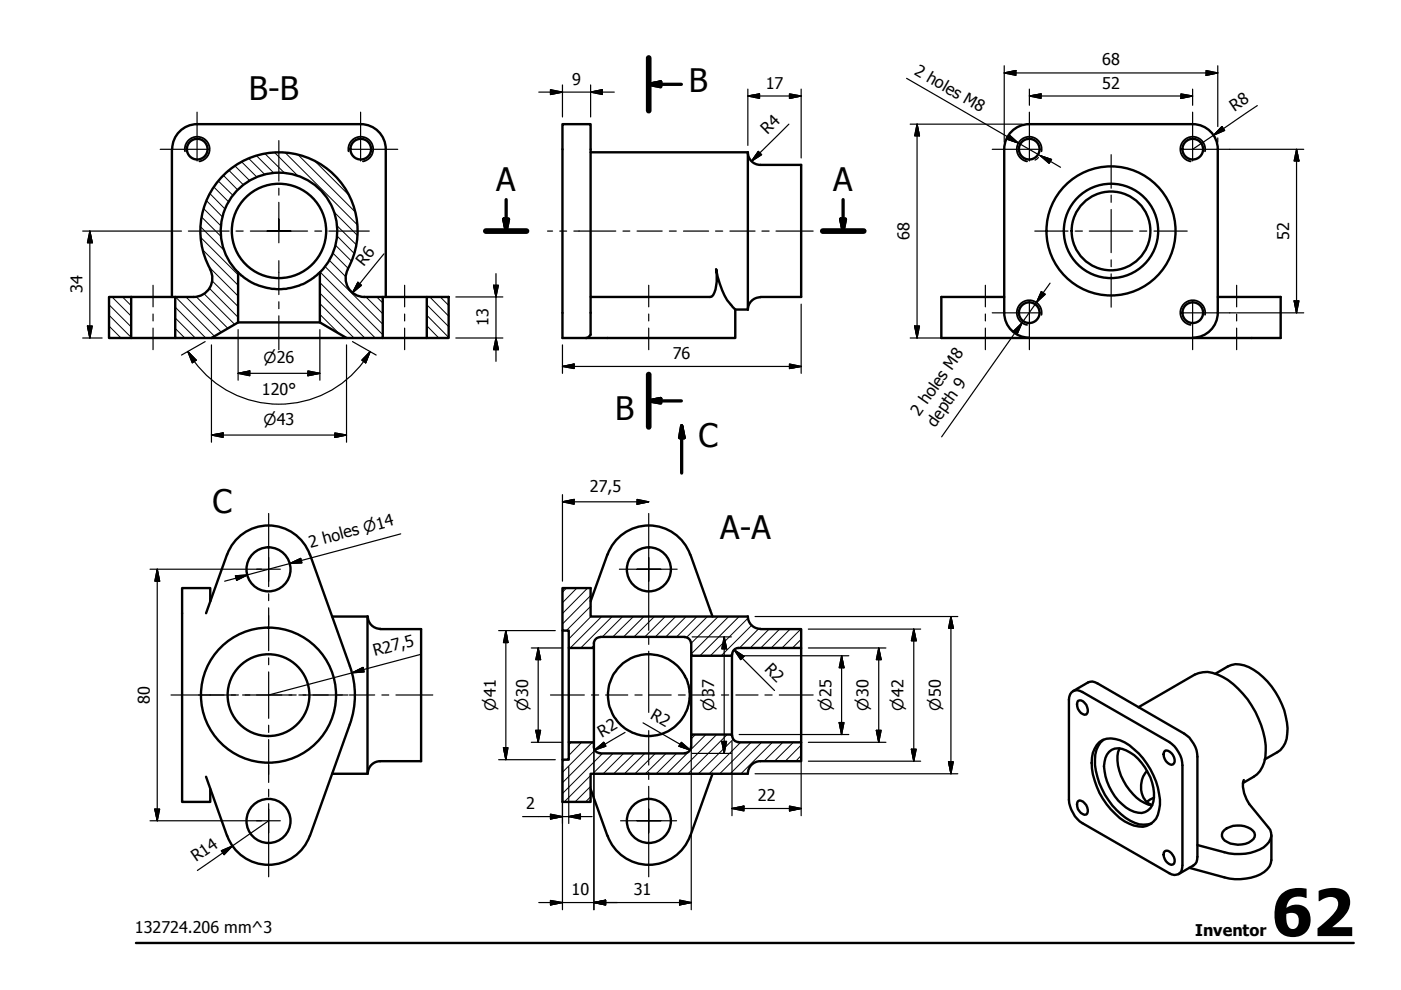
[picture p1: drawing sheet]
<svg xmlns="http://www.w3.org/2000/svg" width="297mm" height="210mm" viewBox="0 0 297 210" stroke-linecap="round" stroke-linejoin="round" font-family="sans-serif">
<!-- layer: Visible (ISO) -->
<g fill="none" stroke="#000" stroke-width=".51">
<path d="M36.4 31.7v31.3M41.8 26.3h34.7M41.8 26.3a5.3 5.3 0 0 0-5.3 5.3M76.5 26.3a5.3 5.3 0 0 1 5.3 5.3v31.4M125.2 32.3h33.4v33.3h-2.7M158.6 32.3a2.64 2.64 0 0 0 2.6 2.7M161.2 35h8.7v28h-8.7M218.2 26.3a5.3 5.3 0 0 0-5.3 5.4v34.6a5.3 5.3 0 0 0 5.3 5.3M218.2 26.3h34.7M252.9 26.3a5.3 5.3 0 0 1 5.3 5.4v34.6a5.3 5.3 0 0 1-5.3 5.3M44.5 57.1a4 4 0 0 1-3.4 5.9M44.6 57a16.7 16.7 0 0 1 14.6-24.7 16.7 16.7 0 0 1 14.5 24.7"/>
<path d="M50.5 57.7a12.4 12.4 0 0 1-.1-17.5 12.4 12.4 0 0 1 17.5 0 12.4 12.4 0 0 1-.1 17.6M73.8 57.1a4 4 0 0 0 3.4 5.9h4v8.7h-7.7l-5.7-3.3v-10.6a12.3 12.3 0 0 1-17.3 0v10.6l-5.7 3.3h-7.7v-8.7h3.9M23.1 63h4.7v8.7h-4.7zM27.8 71.7h9.3M27.8 63h9.3M44.8 71.7h28.7M50.5 68.4h17.3M81.2 71.7h9.3M81.2 63h9.3M90.5 63h4.6v8.7h-4.6zM125.2 63h25.4a1.66 1.66 0 0 0 1.1-1.6l.3-1.7-.2-2.6a16.4 16.4 0 0 0 3.1 7.5l1 1M155.9 65.6v6.1h-36.6v-45.4h5.9v44.7l-.6 .6-.3 .1"/>
<path d="M161.2 63a2.64 2.64 0 0 0-2.6 2.7M212.9 63h-13.3v8.7h71.9v-8.7h-13.3M48.1 117.6l-4.4 12.4M48.2 117.6a9.3 9.3 0 0 1 8.7-6.2 9.3 9.3 0 0 1 8.8 6.2M65.7 117.6l8.5 23.6a18.3 18.3 0 0 1 0 12.4l-8.5 23.6M137.6 116a4.7 4.7 0 0 0-4.2 6.8 4.7 4.7 0 0 0 7.9 .7 4.7 4.7 0 0 0-2.9-7.4l-.8-.1M44.6 127.5v-2.8h-6v45.3h6v-2.7M70.4 130.7h7.5v33.4h-7.5M78 130.7a2.64 2.64 0 0 0 2.6 2.6M80.6 133.4h8.7v28h-8.7M119.3 133.7v27.4M120.6 137.4v20"/>
<path d="M125.2 127.5l3.6-9.9a9.3 9.3 0 0 1 8.8-6.2 9.3 9.3 0 0 1 8.7 6.2l4.8 13.1M125.9 137.4v20M127.3 135h17.9M145.2 135.1a1.3 1.3 0 0 1 1.3 1.3M146.6 136.4v2.6h8.6v-.3M146.6 139v16.7M155.2 139v16.7M156.6 137.4a1.3 1.3 0 0 0-1.3 1.3M161.2 133.3a2.64 2.64 0 0 1-2.6-2.6h-33.4v-6h-5.9v9h1.3v3.7h5.3a1.78 1.78 0 0 1 .9-2.2l.4-.1M161.2 133.4h8.7v4h-13.4M169.9 137.4v20M127.2 159.7a1.3 1.3 0 0 1-1.3-1.3v-1h-5.3v3.7h-1.3v8.9h5.9v-5.9h33.4a2.64 2.64 0 0 1 2.6-2.7"/>
<path d="M127.3 159.7h17.9M146.5 158.4a1.3 1.3 0 0 1-1.3 1.3M155.2 156.1v-.4h-8.6v2.7M155.3 156a1.3 1.3 0 0 0 1.3 1.3M156.5 157.4h13.4v4h-8.7M227.1 146.8a1.77 1.77 0 0 1 2.4-.1l18.4 10.6a6.5 6.5 0 0 1 2.8 5v21.2a1.71 1.71 0 0 1-.8 1.8 1.71 1.71 0 0 1-2-.2l-18.4-10.6a6.8 6.8 0 0 1-2.9-4.9v-21.2l.1-.6zM227.5 146.5l3.2-1.8a1.89 1.89 0 0 1 2 .2l18.4 10.6a6.3 6.3 0 0 1 2.8 4.9v21.2a1.86 1.86 0 0 1-.9 1.9l-3.1 1.8M228.5 148.6a1.52 1.52 0 0 1 2 1.4 1.03 1.03 0 0 1-.6 1.5 2.19 2.19 0 0 1-1.4-2.9zM233.1 157.3a4.9 4.9 0 0 1 5.3 .1 15.9 15.9 0 0 1 7.5 13.3 5 5 0 0 1-2 4 5.3 5.3 0 0 1-5.5-.5 15.4 15.4 0 0 1-6.9-13.6 5.5 5.5 0 0 1 1.6-3.3zM233.9 156.9a5.7 5.7 0 0 0-1.7 5.3 15.8 15.8 0 0 0 8.4 12.3 5.2 5.2 0 0 0 3.6 .1M235.1 159.4a3.4 3.4 0 0 1 4.5 .1 11.6 11.6 0 0 1 5.1 9.6 3 3 0 0 1-4.2 3 11.1 11.1 0 0 1-6.4-9.6 4.5 4.5 0 0 1 1-3.1zM237.4 158.7a8.8 8.8 0 0 0 1.4 7.8 9.5 9.5 0 0 0 4.7 4.1l.8 .1"/>
<path d="M241.4 150l11.9-7a5.9 5.9 0 0 1 6 .5 19.2 19.2 0 0 1 9.1 15.8 6.1 6.1 0 0 1-2.6 5.4l-2.3 1.3M247 159.2a1.8 1.8 0 0 1 2 1.9 .81 .81 0 0 1-.4 1 .81 .81 0 0 1-1-.3 2.01 2.01 0 0 1-.6-2.6zM257.7 142.8l2.6-1.5a5.4 5.4 0 0 1 5.5 .7 16 16 0 0 1 7.1 13.5 4.7 4.7 0 0 1-2.1 4l-2.6 1.5M43.7 164.7l4.4 12.5M48.2 177.2a9.3 9.3 0 0 0 8.7 6.2 9.3 9.3 0 0 0 8.8-6.2M80.6 161.4a2.64 2.64 0 0 0-2.6 2.6M137.6 169.4a4.7 4.7 0 0 0-4.2 6.7 4.7 4.7 0 0 0 7.9 .8 4.7 4.7 0 0 0-2.9-7.4l-.8-.1M151.1 164.1l-4.8 13.1a9.3 9.3 0 0 1-8.7 6.2 9.3 9.3 0 0 1-8.8-6.2l-3.6-9.9M228.5 169.9a1.02 1.02 0 0 1 1.4 .4 1.76 1.76 0 0 1 .4 2.4 1.9 1.9 0 0 1-2-2.2zM243.2 163.5a4.8 4.8 0 0 0 .4 6.9l.6 .3M244.7 169.1l-1.6 .9M259.6 176a4.7 4.7 0 0 1 6.3 .5 1.36 1.36 0 0 1-.6 1.8 4.8 4.8 0 0 1-6-.5 1.35 1.35 0 0 1 .3-1.8z"/>
<path d="M263.7 165.4a6.5 6.5 0 0 0 1.2 5.1l4 4.9a2.49 2.49 0 0 1-.4 3.7 9.7 9.7 0 0 1-8.9 1.6l-5.7-1.5M269.6 177.1v5.2a4.2 4.2 0 0 1-3.3 3.5 11.4 11.4 0 0 1-6.7 .2l-7.4-2M247 180.5a1.57 1.57 0 0 1 1.9 1.3 1.03 1.03 0 0 1-.6 1.6 2.1 2.1 0 0 1-1.3-2.9z"/>
<circle cx="41.8" cy="31.6" r="2.19"/>
<circle cx="76.5" cy="31.6" r="2.19"/>
<circle cx="218.2" cy="31.6" r="2.19"/>
<circle cx="252.9" cy="31.6" r="2.19"/>
<circle cx="59.1" cy="49" r="10"/>
<circle cx="235.6" cy="49" r="8.4"/>
<circle cx="235.6" cy="49" r="10"/>
<circle cx="235.6" cy="49" r="13.7"/>
<circle cx="218.2" cy="66.3" r="2.19"/>
<circle cx="252.9" cy="66.3" r="2.19"/>
<circle cx="56.9" cy="120.7" r="4.7"/>
<circle cx="56.9" cy="147.4" r="8.7"/>
<circle cx="56.9" cy="147.4" r="14.3"/>
<circle cx="137.6" cy="147.4" r="8.7"/>
<circle cx="56.9" cy="174.1" r="4.7"/>
</g>
<!-- layer: Visible Narrow (ISO) -->
<path d="M39.2 32.1a2.64 2.64 0 0 1 2.2-3.1 2.64 2.64 0 0 1 3 2.2 2.64 2.64 0 0 1-2.1 3M73.9 32.1a2.64 2.64 0 0 1 2.1-3.1 2.64 2.64 0 0 1 3.1 2.2 2.64 2.64 0 0 1-2.2 3M220.8 32.1a2.64 2.64 0 0 0-2.1-3.1 2.64 2.64 0 0 0-3.1 2.2 2.64 2.64 0 0 0 2.2 3M255.5 32.1a2.64 2.64 0 0 0-2.2-3.1 2.64 2.64 0 0 0-3 2.2 2.64 2.64 0 0 0 2.1 3M220.8 66.8a2.64 2.64 0 0 0-2.1-3.1 2.64 2.64 0 0 0-3.1 2.1 2.64 2.64 0 0 0 2.2 3.1M255.5 66.8a2.64 2.64 0 0 0-2.2-3.1 2.64 2.64 0 0 0-3 2.1 2.64 2.64 0 0 0 2.1 3.1" fill="none" stroke="#000" stroke-width=".38"/>
<!-- layer: Section Line (ISO) -->
<path d="M137.5 12.3v11.2M103 49h8.6M174.4 49h8.7M137.5 79.4v11.1" fill="none" stroke="#000" stroke-width="1.2"/>
<path d="M137.5 17.9l2.6-.5v1zM137.5 17.9h7M106.8 46.5h1l-.5 2.5zM107.3 42.3v6.7M178.2 46.5h1.1l-.5 2.5zM178.8 42.3v6.7M137.5 85l2.6-.5v.9zM137.5 85h7M144.5 90.3l.5 2.5h-.9zM144.5 90.3v10" fill="none" stroke="#000" stroke-width=".7"/>
<path d="M137.5 17.9l2.6-.5zM137.5 17.9l2.6-.5v1zM106.8 46.5l.5 2.5zM106.8 46.5h1l-.5 2.5zM178.2 46.5l.6 2.5zM178.2 46.5h1.1l-.5 2.5zM137.5 85l2.6-.5zM137.5 85l2.6-.5v.9zM144.5 90.3l.5 2.5zM144.5 90.3l.5 2.5h-.9z" fill="#000" stroke="#000" stroke-width=".7"/>
<!-- layer: Title (ISO) -->
<path d="M28.8 199.9h258.2" fill="none" stroke="#000" stroke-width=".51"/>
<!-- layer: Hatch (ISO) -->
<g fill="none" stroke="#000" stroke-width=".21">
<path d="M45.3 39.7l3.2 3.1M46.3 38.4l3.1 3M47.4 37.2l3 3.1M48.6 36.2l3 3M49.8 35.2l3.2 3.1M51.2 34.3l3.3 3.3M52.8 33.6l3.4 3.5M54.4 33.1l3.7 3.6M56.2 32.6l4.2 4.1M58.2 32.4l5 5M60.5 32.4l15.2 15.2M63.2 32.9l12 12"/>
<path d="M66.8 34.2l7.1 7M42.5 48.1l5.1 5M42.6 50.4l7.9 7.9M42.8 46.1l4.1 4.1M43.1 53.1l7.4 7.4M43.2 44.2l3.7 3.7M43.8 42.6l3.4 3.4M44.4 56.7l6.1 6.1M44.5 41.1l3.3 3.3M45 59.5l5.5 5.5M67.8 59.9l11.8 11.8M67.9 57.7l13.3 13.3"/>
<path d="M68.9 56.5l12.3 12.2M69.8 55.2l3.5 3.4M70.5 53.6l3.3 3.3M70.7 44.9l5.1 5M71.1 52l3.4 3.3M71.4 47.8l4.2 4.1M71.4 50l3.7 3.7M23.1 71.3l.3 .4M23.1 69.1l2.6 2.6M23.1 66.8l4.7 4.7M23.1 64.6l4.7 4.7M23.7 63l4.1 4"/>
<path d="M26 63l1.8 1.8M37.1 69.6l2.1 2.1M37.1 67.4l4.3 4.3M37.1 65.1l6.5 6.6M37.2 63l8.3 8.3M39.4 63l7.5 7.5M41.6 62.9l6.7 6.7M43.3 62.3l6.5 6.5M44.4 61.1l6.1 6.2M67.8 66.6l4.1 4.2M67.8 64.4l7.3 7.3M67.8 62.1l9.5 9.6"/>
<path d="M77.6 63l3.6 3.5M79.9 63l1.3 1.2M90.5 71.3l.3 .4M90.5 69.1l2.5 2.6M90.5 66.8l4.6 4.7M90.5 64.6l4.6 4.7M91.1 63l4 4M93.3 63l1.8 1.7M120.1 124.7l-.8 .9M122.3 124.7l-3 3.1M124.6 124.7l-5.3 5.4M125.2 128.6l-5.1 5.1"/>
<path d="M125.2 126.3l-5.9 6M125.3 130.7l-4.7 4.8M125.9 136.9l-.6 .5M127.6 130.7l-6.7 6.7M129.8 130.7l-6.7 6.7M132 130.7l-4.3 4.3M134.3 130.7l-4.4 4.3M136.5 130.7l-4.3 4.3M138.7 130.7l-4.3 4.3M141 130.7l-4.3 4.3M143.3 130.7l-4.4 4.3M145.5 130.7l-4.3 4.3"/>
<path d="M147.8 130.7l-4.4 4.3M150 130.7l-4.5 4.5M152.3 130.7l-5.7 5.7M154.5 130.7l-7.9 8M155.2 139h-.1M156.7 130.7l-8.3 8.3M158.6 131l-8 8M159.3 132.6l-6.4 6.4M160.8 133.3l-4 4.1M163.1 133.4l-4 4M165.3 133.4l-4 4M167.5 133.4l-4 4"/>
<path d="M169.8 133.4l-4 4M169.9 135.5l-1.9 1.9M121.1 157.4l-.5 .5M123.3 157.4l-2.7 2.8M125.6 157.4l-6.3 6.3M126.1 159.1l-6.8 6.9M127.8 159.7l-8.5 8.5M130 159.7l-4.3 4.4M132.2 159.7l-4.3 4.4M134.5 159.7l-4.4 4.4M136.7 159.7l-4.3 4.4M138.9 159.7l-4.3 4.4"/>
<path d="M141.2 159.7l-4.4 4.4M143.4 159.7l-4.3 4.4M145.9 159.5l-4.5 4.6M147.4 155.7l-.8 .9M149.7 155.7l-3.3 3.3M152 155.7l-8.4 8.4M154.2 155.7l-8.3 8.4M155.4 156.8l-7.3 7.3M157 157.4l-6.6 6.7M159.3 157.4l-6.7 6.7M161.5 157.4l-6.7 6.7M163.8 157.4l-6.7 6.7"/>
<path d="M166 157.4l-4 4M168.2 157.4l-4 4M169.9 158l-3.4 3.4M119.6 161.1l-.3 .4M125.2 168.9l-1.1 1.1M125.2 166.7l-3.3 3.3M125.2 164.4l-5.6 5.6M169.9 160.2l-1.2 1.2"/>
</g>
<!-- layer: Centerline (ISO) -->
<g fill="none" stroke="#000" stroke-width=".25">
<path d="M59.1 55.3v7.2M116.1 49h1.1M118.7 49h1.4M121.7 49h8.9M132.1 49h1.4M135.1 49h5.3M141.9 49h1.5M144.9 49h5.3M151.7 49h1.5M154.7 49h5.4M161.5 49h1.6M164.5 49h7.9"/>
<path d="M32.4 60.5v4.6M32.4 66.6v1.4M32.4 69.6v4.5M59.1 64v1.4M59.1 67v7.1M85.8 60.5v4.6M85.8 66.6v1.4M85.8 69.6v4.5M137.5 60.5v4.6M137.5 66.6v1.4M137.5 69.6v4.5M208.9 60.5v4.6"/>
<path d="M208.9 66.6v1.4M208.9 69.6v4.5M262.2 60.5v4.6M262.2 66.6v1.4M262.2 69.6v4.5M42.1 147.4h7.8M51.4 147.4h1.6M54.4 147.4h5.4M61.3 147.4h1.5M64.3 147.4h5.3M71.1 147.4h1.5M74.1 147.4h5.3"/>
<path d="M81 147.4h1.4M83.9 147.4h7.9M116.7 147.4h7.2M125.4 147.4h1.5M128.4 147.4h4.7M134.6 147.4h1.5M137.6 147.4h4.7M143.8 147.4h1.5M146.8 147.4h4.7M153 147.4h1.5M156 147.4h4.7M162.2 147.4h1.5"/>
<path d="M165.2 147.4h7.2"/>
</g>
<!-- layer: Center Mark (ISO) -->
<g fill="none" stroke="#000" stroke-width=".25">
<path d="M34 31.7h10.3M41.8 23.8v10.3M59.1 29.8v8.6M59.1 39.9v1.5M74 31.7h10.3M76.5 23.8v10.3M210.4 31.7h10.3M218.2 23.8v10.3M235.6 32.8v7.1M250.4 31.7h10.3M252.9 23.8v10.3M39.9 49h8.7"/>
<path d="M50 49h1.6M53.1 49h6h-2.5M59.1 42.9v6.1v-2.5M59.1 49v2.5M61.7 49h-2.6h6.1M66.7 49h1.5M69.7 49h8.6M219.4 49h7M228 49h1.5M230.9 49h9.3M235.6 41.4v1.5M235.6 44.4v9.2"/>
<path d="M235.6 55.1v1.5M235.6 58.1v7M241.6 49h1.5M244.7 49h7M210.4 66.3h10.3M218.2 63.8v10.3M250.4 66.3h10.3M252.9 63.8v10.3M57 108.9v11.8v-2.5M137.5 108.9v11.8v-2.5M54.4 120.7h5M57 123.2v-2.5v3.7"/>
<path d="M57 125.9v1.5M57 128.9v9.1M57 139.5v1.4M131.3 120.7h6.2h-2.4M137.5 123.2v-2.5v12.9M137.5 135.1v1.5M137.5 138.1v12.9M140.1 120.7h-2.6h6.1M36.3 147.4h11.2M49 147.4h1.5M52 147.4h9.8M57 142.5v9.8"/>
<path d="M57 153.8v1.5M57 156.8v9.1M63.4 147.4h1.4M66.4 147.4h7.4M137.5 154.9v7.3M54.4 174h5M57 176.6v-2.6v11.9M57 170.4v3.6v-2.5M57 167.4v1.5M131.6 174h5.9h-2.4M137.5 166.7v7.3v-2.5M137.5 176.6v-2.6v11.9"/>
<path d="M137.5 163.7v1.6M140.1 174h-2.6h5.9"/>
</g>
<!-- layer: Dimension (ISO) -->
<g fill="none" stroke="#000" stroke-width=".25">
<path d="M114.2 19.5h16M116.7 19l2.6 .5-2.6 .5zM119.3 18v6.8M125.2 19.5l2.5-.5v1zM125.2 18v6.8M158.6 18.9v11.9M167.4 19.9l2.5 .5-2.5 .5zM169.9 18.9v14.6M192.2 16.6l23.7 13.7M212.9 15.5l2.5-.5v1zM212.9 15.5h45.3M212.9 13.9v16.2"/>
<path d="M218.2 18.9v3.4M250.4 19.9l2.5 .5-2.5 .5zM252.9 18.9v3.4M255.7 15l2.5 .5-2.5 .5zM258.2 13.9v12.9M158.6 20.4l2.4-.5v1zM158.6 20.4h11.3M160.8 32.1l.7 .7-2.2 1.4zM167.3 26.3l-8 7.9M193 26.3h23.7M194.4 26.3l.5 2.5h-1zM194.4 26.3v45.4"/>
<path d="M213.7 29.1l2.2 1.2M214 28.6l1.9 1.7-2.4-.8zM215.9 30.3l9 5.2M218.2 20.4l2.5-.5v1zM218.2 20.4h34.7M220.2 33.4l-.8 .6M220.5 33l2.4 .8-.5 .8zM258.2 29.2v.9M259.1 26.8l.6 .9-2.4 1zM260.7 31.7h15.7M266.6 22.4l-13.7 9.3M274.9 31.7l.5 2.4h-1z"/>
<path d="M274.9 31.7v34.6M17.5 49h21M19 49l.6 2.5h-1.1zM19 49v22.7M75.9 59.9l.7 .6-1.9 1.6zM81.4 53.8l-6.7 8.3M105.2 58v18.6M17.5 71.7h4.2M18.5 69.1h1.1l-.6 2.6zM39.8 74.5l1.8 1.9-.8 .5zM39.8 74.5l1.3 2.1M41.2 76.6a22.3 22.3 0 0 0 35.9 0"/>
<path d="M43.5 72.4l-5 2.9M44.8 73.1v20.7M50.5 79.2l2.5-.6v1.1zM50.5 79.2h17.3M50.5 69.9v10.7M65.3 78.6l2.5 .6-2.5 .5zM67.8 69.9v10.7M73.5 73.1v20.7M74.7 72.4l5.1 2.9M78.5 74.5l-1 2.4-.8-.5zM78.5 74.5l-1.4 2.1M96.6 71.7h10"/>
<path d="M96.6 63h10M104.6 60.5h1.1l-.5 2.5zM105.2 71.7l.5 2.4h-1.1zM119.3 77.7l2.4-.5v.9zM119.3 77.7h50.6M119.3 73.1v6.1M167.4 77.2l2.5 .5-2.5 .4zM169.9 64.5v14.7M193 71.7h15.8M193.9 69.1h1l-.5 2.6zM209 71.7h7.7M214.8 70.3l1.9-1.8-1.1 2.3z"/>
<path d="M216.7 68.5l-17.1 24.1M216.7 68.5l-1.4 2M220.8 61.8l.8 .6-1.8 1.7zM222.6 60l-5.9 8.5M260.7 66.3h1.4M262.3 66.3h14.1M274.4 63.8h1l-.5 2.5zM44.8 92.2l2.5-.4v.9zM44.8 92.2h28.7M71 91.8l2.5 .4-2.5 .5zM61.5 119.5l2.3-1.1 .2 1zM85 113.2l-37.4 10"/>
<path d="M119.3 106.4l2.4-.5v1zM119.3 104.9v18.3M119.3 106.4h18.2M135.1 105.9l2.4 .5-2.4 .5zM31.8 120.7h23.6M33.3 120.7l.5 2.5h-1zM33.3 120.7v53.3M49.9 122.1l2.6-.2-2.3 1.1zM89.3 138.7l-32.3 8.7M105.7 133.7h12M107.3 133.7l.4 2.5h-1zM107.3 133.7v27.4"/>
<path d="M112.6 137.4h6.5M114.1 137.4l.5 2.5h-1zM114.1 137.4v20M146.7 135h8.4M153.5 135l.6 2.6h-1.1zM153.5 135v24.7M155.6 137.8l2.1 1.4-.7 .7zM155.6 137.8l8.6 8.6M157.7 139h22.3M160.1 130.7h43M171.4 137.4h16.4M171.4 133.4h23.8"/>
<path d="M178.4 139l.5 2.6h-1zM178.4 139v16.7M186.3 137.4l.5 2.5h-1zM186.3 137.4v20M193.7 133.4l.5 2.5h-1zM193.7 133.4v28M201.6 130.7l.5 2.5h-1zM201.6 130.7v33.4M74.7 142.7l2.3-1.2 .2 1zM106.7 158.5h1l-.4 2.6zM112.6 157.4h6.5M113.6 154.8h1l-.5 2.6z"/>
<path d="M125.9 158.8v34.1M126 159l2-1.6 .5 .8zM132.5 155.3l-6.5 3.7M136.3 153.3l10.1 5.7M144.5 157.4l1.9 1.6-2.4-.8zM146.6 157.2v.8M146.6 158.5v34.4M146.7 159.7h8.4M153 157.2h1.1l-.6 2.5zM155.2 157.2v15.7M156.7 155.7h23.3M169.9 158.8v14.1"/>
<path d="M171.4 157.4h16.4M177.9 153.2h1l-.5 2.5zM185.8 154.8h1l-.5 2.6zM193.2 158.8h1l-.5 2.6zM31.8 174h23.6M32.8 171.5h1l-.5 2.5zM57 174l-15.2 10.6M105.7 161.1h12M110.8 173.1h14.7M116.7 172.6l2.6 .5-2.6 .5zM119.3 162.5v30.4M120.6 173.1l2.5-.5v1z"/>
<path d="M120.6 162.5v12.1M155.2 171.4l2.5-.5v1zM155.2 171.4h14.7M160.1 164.1h43M167.4 170.9l2.5 .5-2.5 .5zM171.4 161.4h23.8M201.1 161.5h1l-.5 2.6zM46.9 180.4l2.4-1-1.8 1.8zM114.2 191.4h32.4M116.7 190.9l2.6 .5-2.6 .5zM125.9 191.4l2.5-.5v1zM144.1 190.9l2.5 .5-2.5 .5z"/>
</g>
<g fill="#000" stroke="#000" stroke-width=".25">
<path d="M125.2 19.5l2.5-.5zM125.2 19.5l2.5-.5v1zM158.6 20.4l2.4-.5zM158.6 20.4l2.4-.5v1zM212.9 15.5l2.5-.5zM212.9 15.5l2.5-.5v1zM218.2 20.4l2.5-.5zM218.2 20.4l2.5-.5v1zM255.7 16l2.5-.5zM255.7 15l2.5 .5-2.5 .5zM116.7 20l2.6-.5zM116.7 19l2.6 .5-2.6 .5z"/>
<path d="M160.8 32.1l-1.5 2.1zM160.8 32.1l.7 .7-2.2 1.4zM167.4 20.9l2.5-.5zM167.4 19.9l2.5 .5-2.5 .5zM194.4 26.3l.5 2.5zM194.4 26.3l.5 2.5h-1zM213.5 29.5l2.4 .8zM214 28.6l1.9 1.7-2.4-.8zM220.5 33l2.4 .8zM220.5 33l2.4 .8-.5 .8zM250.4 20.9l2.5-.5zM250.4 19.9l2.5 .5-2.5 .5z"/>
<path d="M259.1 26.8l-1.8 1.9zM259.1 26.8l.6 .9-2.4 1zM274.9 31.7l.5 2.4zM274.9 31.7l.5 2.4h-1zM19 49l.6 2.5zM19 49l.6 2.5h-1.1zM75.9 59.9l-1.2 2.2zM75.9 59.9l.7 .6-1.9 1.6zM18.5 69.1l.5 2.6zM18.5 69.1h1.1l-.6 2.6zM39.8 74.5l1.8 1.9zM39.8 74.5l1.8 1.9-.8 .5z"/>
<path d="M50.5 79.2l2.5-.6zM50.5 79.2l2.5-.6v1.1zM65.3 79.7l2.5-.5zM65.3 78.6l2.5 .6-2.5 .5zM78.5 74.5l-1 2.4zM78.5 74.5l-1 2.4-.8-.5zM104.6 60.5l.6 2.5zM104.6 60.5h1.1l-.5 2.5zM105.2 71.7l.5 2.4zM105.2 71.7l.5 2.4h-1.1zM119.3 77.7l2.4-.5zM119.3 77.7l2.4-.5v.9z"/>
<path d="M167.4 78.1l2.5-.4zM167.4 77.2l2.5 .5-2.5 .4zM193.9 69.1l.5 2.6zM193.9 69.1h1l-.5 2.6zM216.7 68.5l-1.1 2.3zM214.8 70.3l1.9-1.8-1.1 2.3zM220.8 61.8l-1 2.3zM220.8 61.8l.8 .6-1.8 1.7zM274.4 63.8l.5 2.5zM274.4 63.8h1l-.5 2.5zM44.8 92.2l2.5-.4zM44.8 92.2l2.5-.4v.9z"/>
<path d="M71 92.7l2.5-.5zM71 91.8l2.5 .4-2.5 .5zM61.5 119.5l2.3-1.1zM61.5 119.5l2.3-1.1 .2 1zM119.3 106.4l2.4-.5zM119.3 106.4l2.4-.5v1zM135.1 106.9l2.4-.5zM135.1 105.9l2.4 .5-2.4 .5zM33.3 120.7l.5 2.5zM33.3 120.7l.5 2.5h-1zM50.2 123l2.3-1.1zM49.9 122.1l2.6-.2-2.3 1.1z"/>
<path d="M107.3 133.7l.4 2.5zM107.3 133.7l.4 2.5h-1zM114.1 137.4l.5 2.5zM114.1 137.4l.5 2.5h-1zM153.5 135l.6 2.6zM153.5 135l.6 2.6h-1.1zM155.6 137.8l2.1 1.4zM155.6 137.8l2.1 1.4-.7 .7zM186.3 137.4l.5 2.5zM186.3 137.4l.5 2.5h-1zM193.7 133.4l.5 2.5zM193.7 133.4l.5 2.5h-1z"/>
<path d="M201.6 130.7l.5 2.5zM201.6 130.7l.5 2.5h-1zM74.7 142.7l2.3-1.2zM74.7 142.7l2.3-1.2 .2 1zM106.7 158.5l.6 2.6zM106.7 158.5h1l-.4 2.6zM113.6 154.8l.5 2.6zM113.6 154.8h1l-.5 2.6zM126 159l2-1.6zM126 159l2-1.6 .5 .8zM144 158.2l2.4 .8zM144.5 157.4l1.9 1.6-2.4-.8z"/>
<path d="M153 157.2l.5 2.5zM153 157.2h1.1l-.6 2.5zM177.9 153.2l.5 2.5zM177.9 153.2h1l-.5 2.5zM178.4 139l.5 2.6zM178.4 139l.5 2.6h-1zM185.8 154.8l.5 2.6zM185.8 154.8h1l-.5 2.6zM193.2 158.8l.5 2.6zM193.2 158.8h1l-.5 2.6zM32.8 171.5l.5 2.5zM32.8 171.5h1l-.5 2.5z"/>
<path d="M116.7 173.6l2.6-.5zM116.7 172.6l2.6 .5-2.6 .5zM120.6 173.1l2.5-.5zM120.6 173.1l2.5-.5v1zM155.2 171.4l2.5-.5zM155.2 171.4l2.5-.5v1zM167.4 171.9l2.5-.5zM167.4 170.9l2.5 .5-2.5 .5zM201.1 161.5l.5 2.6zM201.1 161.5h1l-.5 2.6zM49.3 179.4l-1.8 1.8zM46.9 180.4l2.4-1-1.8 1.8z"/>
<path d="M116.7 191.9l2.6-.5zM116.7 190.9l2.6 .5-2.6 .5zM125.9 191.4l2.5-.5zM125.9 191.4l2.5-.5v1zM144.1 191.9l2.5-.5zM144.1 190.9l2.5 .5-2.5 .5z"/>
</g>
<text font-size="13.8" x="269.6" y="198.5">62</text>
<g font-size="6.9">
<text x="52.8" y="21.3">B-B</text>
<text x="146" y="19.5">B</text>
<text x="105.2" y="40.5">A</text>
<text x="176.7" y="40.5">A</text>
<text x="130.4" y="89">B</text>
<text x="148.1" y="94.7">C</text>
<text x="45.1" y="108.7">C</text>
<text x="152.7" y="114.3">A-A</text>
</g>
<g font-size="3.4">
<text x="121.3" y="17.9">9</text>
<text x="193.7" y="15.7" transform="rotate(30 193.7 15.7)">2 holes M8</text>
<text x="233.7" y="13.9">68</text>
<text x="162.4" y="18.8">17</text>
<text x="233.7" y="18.8">52</text>
<text x="261.7" y="23.7" transform="rotate(-34 261.7 23.7)">R8</text>
<text x="162.8" y="28.6" transform="rotate(-45 162.8 28.6)">R4</text>
<text x="192.8" y="50.8" transform="rotate(-90 192.8 50.8)">68</text>
<text x="273.3" y="50.8" transform="rotate(-90 273.3 50.8)">52</text>
<text x="77.2" y="56.6" transform="rotate(-51 77.2 56.6)">R6</text>
<text x="17.5" y="62.2" transform="rotate(-90 17.5 62.2)">34</text>
<text x="103.6" y="69.2" transform="rotate(-90 103.6 69.2)">13</text>
<text x="142.7" y="76.1">76</text>
<text x="55.5" y="83.7">120°</text>
<text x="194.9" y="88.4" transform="rotate(-55 194.9 88.4)">2 holes M8</text>
<text x="198.2" y="90.7" transform="rotate(-55 198.2 90.7)">depth 9</text>
<text x="125" y="104.2">27,5</text>
<text x="65.8" y="116.1" transform="rotate(-15 65.8 116.1)">2 holes ⌀14</text>
<text x="79.5" y="139.1" transform="rotate(-15 79.5 139.1)">R27,5</text>
<text x="161.9" y="142" transform="rotate(45 161.9 142)">R2</text>
<text x="31.7" y="149.3" transform="rotate(-90 31.7 149.3)">80</text>
<text x="137.7" y="152.3" transform="rotate(30 137.7 152.3)">R2</text>
<text x="127.6" y="156.4" transform="rotate(-30 127.6 156.4)">R2</text>
<text x="111.6" y="171.6">2</text>
<text x="160.7" y="169.9">22</text>
<text x="41.6" y="182.9" transform="rotate(-35 41.6 182.9)">R14</text>
<text x="121.2" y="189.8">10</text>
<text x="134.4" y="189.8">31</text>
<text x="28.6" y="197.8">132724.206 mm^3</text>
<text x="253.4" y="198.5">Inventor</text>
</g>
<g font-size="3.2">
<text x="55.9" y="77">⌀26</text>
<text x="55.9" y="90.1">⌀43</text>
<text x="105.1" y="150.7" transform="rotate(-90 105.1 150.7)">⌀41</text>
<text x="112" y="150.7" transform="rotate(-90 112 150.7)">⌀30</text>
<text x="151.4" y="150.7" transform="rotate(-90 151.4 150.7)">⌀37</text>
<text x="176.3" y="150.7" transform="rotate(-90 176.3 150.7)">⌀25</text>
<text x="184.1" y="150.7" transform="rotate(-90 184.1 150.7)">⌀30</text>
<text x="191.6" y="150.7" transform="rotate(-90 191.6 150.7)">⌀42</text>
<text x="199.5" y="150.7" transform="rotate(-90 199.5 150.7)">⌀50</text>
</g>
</svg>
